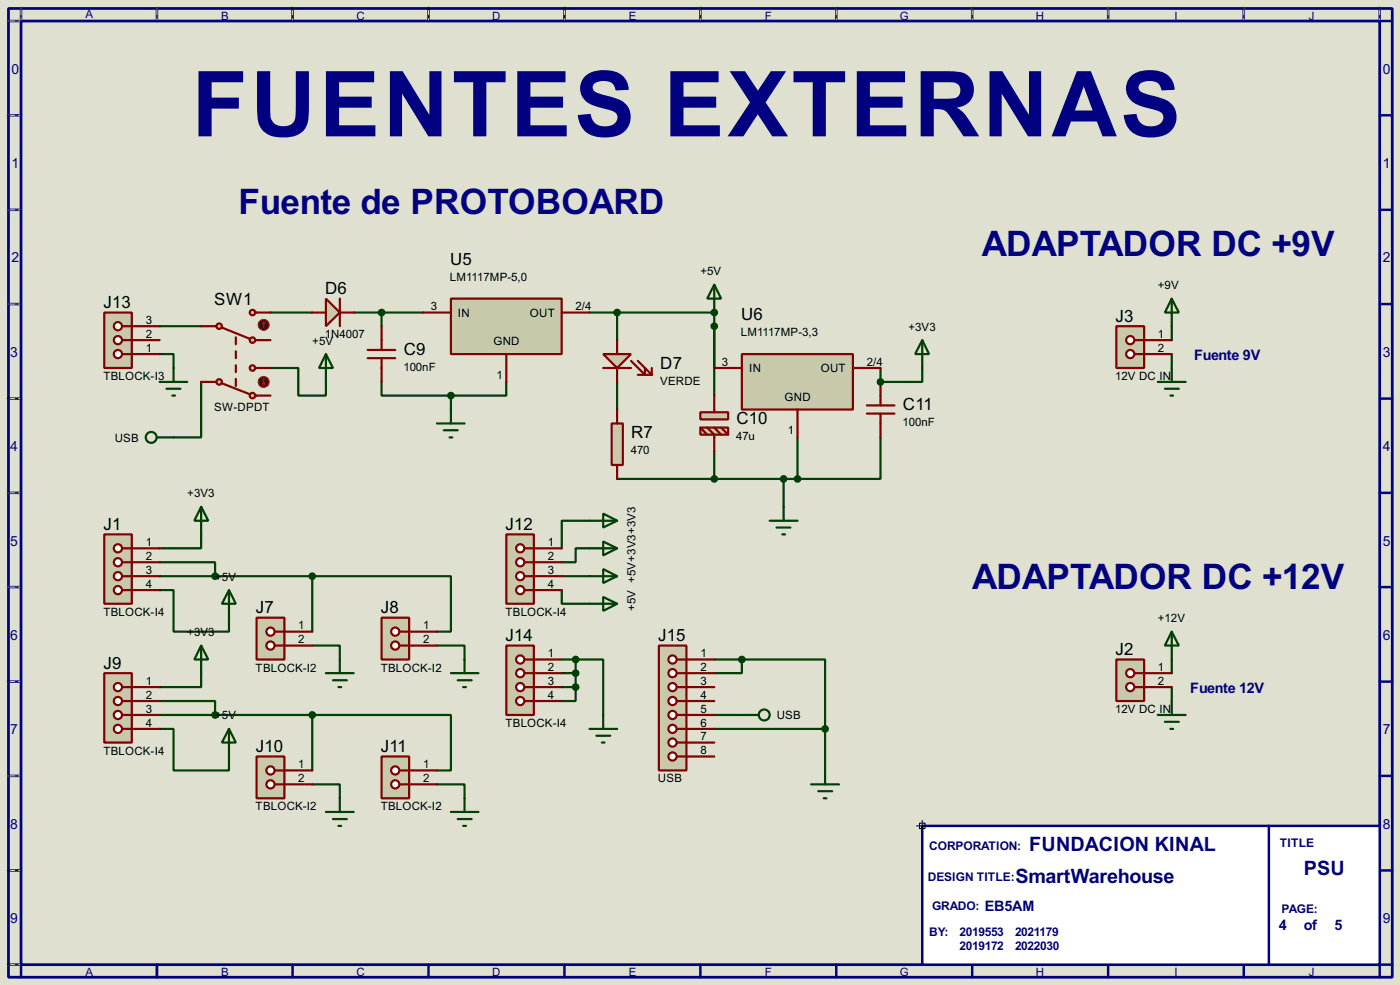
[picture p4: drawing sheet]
<svg xmlns="http://www.w3.org/2000/svg" width="256mm" height="180mm" viewBox="0 0 256 180" stroke-linecap="round" stroke-linejoin="round" font-family="sans-serif">
<path d="M0 0h256.5v180.3h-256.5z" fill="#e0e0d0"/>
<path d="M1.6 1.6h253.5v177.3h-253.5zM3.9 3.9h248.9v172.7h-248.9z" fill="none" stroke="#000080" stroke-width=".5"/>
<g fill="none" stroke="#000080" stroke-width=".45">
<path d="M3.9 1.6v2.3h-2.3M28.8 1.6v2.3M53.6 1.6v2.3M78.5 1.6v2.3M103.4 1.6v2.3M128.3 1.6v2.3M153.2 1.6v2.3M178.1 1.6v2.3M203 1.6v2.3M227.9 1.6v2.3M252.8 1.6v2.3h2.3M1.6 21.1h2.3"/>
<path d="M1.6 38.4h2.3M252.8 21.1h2.3M252.8 38.4h2.3M1.6 55.7h2.3M252.8 55.7h2.3M1.6 73h2.3M252.8 73h2.3M1.6 90.2h2.3M252.8 90.2h2.3M1.6 107.5h2.3M252.8 107.5h2.3M1.6 124.8h2.3"/>
<path d="M252.8 124.8h2.3M1.6 142h2.3M1.6 159.3h2.3M252.8 142h2.3M252.8 159.3h2.3M1.6 176.6h2.3v2.3M28.8 176.6v2.3M53.6 176.6v2.3M78.5 176.6v2.3M103.4 176.6v2.3M128.3 176.6v2.3M153.2 176.6v2.3"/>
<path d="M178.1 176.6v2.3M203 176.6v2.3M227.9 176.6v2.3M255.1 176.6h-2.3v2.3"/>
</g>
<g fill="none" stroke="#e0e0d0" stroke-width=".18">
<path d="M1.3 3.9h2.3M3.9 1.3v2.3M28.8 1.3v2.3M53.6 1.3v2.3M78.5 1.3v2.3M103.4 1.3v2.3M128.3 1.3v2.3M153.2 1.3v2.3M178.1 1.3v2.3M203 1.3v2.3M227.9 1.3v2.3M252.8 1.3v2.3"/>
<path d="M1.3 21.1h2.3M1.3 38.4h2.3M1.3 55.7h2.3M1.3 73h2.3M1.3 90.2h2.3M1.3 107.5h2.3M1.3 124.8h2.3M1.3 142h2.3M1.3 159.3h2.3M1.3 176.6h2.3"/>
</g>
<g fill="none" stroke="#000" stroke-width=".18" stroke-dasharray=".5 1">
<path d="M1.3 3.9h2.3M3.9 1.3v2.3M28.8 1.3v2.3M53.6 1.3v2.3M78.5 1.3v2.3M103.4 1.3v2.3M128.3 1.3v2.3M153.2 1.3v2.3M178.1 1.3v2.3M203 1.3v2.3M227.9 1.3v2.3M252.8 1.3v2.3"/>
<path d="M1.3 21.1h2.3M1.3 38.4h2.3M1.3 55.7h2.3M1.3 73h2.3M1.3 90.2h2.3M1.3 107.5h2.3M1.3 124.8h2.3M1.3 142h2.3M1.3 159.3h2.3M1.3 176.6h2.3"/>
</g>
<path d="M169 151.2h83.8v25.4h-83.8z" fill="#fff" stroke="#000080" stroke-width=".45"/>
<path d="M167.9 151.2h2.1M168.5 150.7h1v1h-1zM169 150.2v2" fill="none" stroke="#000040" stroke-width=".2"/>
<path d="M232.5 151.2v25.4" fill="none" stroke="#000080" stroke-width=".45"/>
<g fill="none" stroke="#004000" stroke-width=".4">
<path d="M29.3 59.7h7.6M49.6 57.2h7.6M64.8 57.2h12.7M69.9 57.2v2.5M108 57.2h5.1v5.1M130.9 59.7v12.7M214.7 59.7v2.6M29.3 64.8h2.5v2.6M49.6 67.4h5.1v5h5v-2.5M69.9 69.9v2.5h12.7M82.6 72.4v2.6M92.8 69.9v2.5h-10.2"/>
<path d="M113.1 69.9v5.1M161.3 67.4v2.5M214.7 64.8v2.6M113.1 87.7h33M130.9 82.6v5.1M143.6 87.7v5.1M146.1 80.1v7.6M161.3 80.1v7.6h-15.2"/>
</g>
<circle cx="161.3" cy="69.9" r=".2" fill="#004000"/>
<path d="M169 67.4v2.5h-7.7" fill="none" stroke="#004000" stroke-width=".4"/>
<circle cx="130.9" cy="57.2" r=".2" fill="#004000"/>
<g fill="none" stroke="#004000" stroke-width=".4">
<path d="M113.1 57.2h17.8v2.5M214.7 54.7l1.3 2.5h-2.6zM214.7 54.7v5M36.9 69.9v10.2h-5.1M212.1 69.9h5.1M213.4 71.2h2.6M214.4 72.4h.5M214.7 67.4v2.5M36.9 97.8v2.6h-7.6M108 95.3h-5.1v5.1M29.3 102.9h10.1v2.6M29.3 108h2.5v7.6h10.2v-2.5"/>
<path d="M29.3 105.5h27.9M57.2 118.2h5.1v2.5M57.2 105.5h25.4v10.1h-2.5M57.2 105.5v10.1M80.1 118.2h5v2.5M102.9 108v2.5h5.1M102.9 105.5h5.1M108 100.4h-2.5v2.5h-2.6M29.3 128.3h10.1v2.6M29.3 133.4h2.5v7.6h10.2v-2.5M29.3 130.9h27.9M36.9 123.2v2.6h-7.6"/>
<path d="M57.2 130.9h25.4v10.1h-2.5M57.2 130.9v10.1M102.9 120.7h2.6M102.9 123.2h2.6M102.9 125.8h2.6M105.5 120.7h5v10.2M105.5 125.8v2.5h-2.6M105.5 120.7v5.1M130.9 130.9h5M130.9 120.7h5M130.9 133.4h20.3M135.9 120.7v2.5h-5"/>
<path d="M135.9 120.7h15.3v12.7M151.2 133.4v7.6M214.7 120.7v2.5M214.7 125.8v2.5M57.2 143.6h5.1v2.5M80.1 143.6h5v2.5"/>
</g>
<path d="M204.5 59.7h5.1v7.7h-5.1z" fill="#c8c8aa" stroke="#800000" stroke-width=".4"/>
<path d="M207.8 62.3h1.8" fill="none" stroke="#800000" stroke-width=".4"/>
<circle cx="207" cy="62.3" r=".75" fill="#feffff" stroke="#800000" stroke-width=".4"/>
<path d="M207.8 64.8h1.8" fill="none" stroke="#800000" stroke-width=".4"/>
<circle cx="207" cy="64.8" r=".75" fill="#feffff" stroke="#800000" stroke-width=".4"/>
<path d="M209.6 62.3h5.1M209.6 64.8h5.1" fill="none" stroke="#800000" stroke-width=".4"/>
<path d="M19.1 57.2h5.1v10.2h-5.1z" fill="#c8c8aa" stroke="#800000" stroke-width=".4"/>
<path d="M22.4 64.8h1.8" fill="none" stroke="#800000" stroke-width=".4"/>
<circle cx="21.6" cy="64.8" r=".75" fill="#feffff" stroke="#800000" stroke-width=".4"/>
<path d="M22.4 62.3h1.8" fill="none" stroke="#800000" stroke-width=".4"/>
<circle cx="21.6" cy="62.3" r=".75" fill="#feffff" stroke="#800000" stroke-width=".4"/>
<path d="M22.4 59.7h1.8" fill="none" stroke="#800000" stroke-width=".4"/>
<circle cx="21.6" cy="59.7" r=".75" fill="#feffff" stroke="#800000" stroke-width=".4"/>
<path d="M24.2 59.7h5.1M24.2 64.8h5.1M24.2 62.3h5.1" fill="none" stroke="#800000" stroke-width=".4"/>
<path d="M29.3 69.9h5M30.5 71.2h2.6M31.6 72.4h.5M31.8 67.4v2.5M59.7 64.8l1.3 2.6h-2.5zM59.7 64.8v5.1" fill="none" stroke="#004000" stroke-width=".4"/>
<path d="M59.7 54.7l2.6 2.5-2.6 2.5z" fill="#c8c8aa" stroke="#800000" stroke-width=".4"/>
<path d="M57.2 57.2h2.5M62.3 54.7v5M62.3 57.2h2.5" fill="none" stroke="#800000" stroke-width=".4"/>
<g fill="#c8c8aa" stroke="#800000" stroke-width=".4">
<circle cx="40.1" cy="69.9" r=".5"/>
<circle cx="46.2" cy="67.4" r=".5"/>
</g>
<path d="M39.4 69.9h.3M46.8 67.4h.2" fill="none" stroke="#800000" stroke-width=".4"/>
<circle cx="46.2" cy="72.4" r=".5" fill="#c8c8aa" stroke="#800000" stroke-width=".4"/>
<path d="M40.7 70.2l5.1 2M46.8 72.4h.2" fill="none" stroke="#800000" stroke-width=".4"/>
<g fill="#c8c8aa" stroke="#800000" stroke-width=".4">
<circle cx="40.1" cy="59.7" r=".5"/>
<circle cx="46.2" cy="57.2" r=".5"/>
</g>
<path d="M39.4 59.7h.3M46.8 57.2h.2" fill="none" stroke="#800000" stroke-width=".4"/>
<circle cx="46.2" cy="62.3" r=".5" fill="#c8c8aa" stroke="#800000" stroke-width=".4"/>
<path d="M36.9 59.7h2.5M40.7 60l5.1 2M47 57.2h2.6M36.9 69.9h2.5M43.2 61.8v1.2M43.2 64.3v1.3M43.2 66.9v1.2M43.2 69.4v1.3M46.8 62.3h2.8M47 72.4h2.6M47 67.4h2.6" fill="none" stroke="#800000" stroke-width=".4"/>
<circle cx="48.3" cy="59.5" r="1" fill="#400000" stroke="#f00" stroke-width=".2"/>
<path d="M48.3 59l-.2 .2M48.3 59l.3 .2M48.3 59v1" fill="none" stroke="#f00" stroke-width=".2"/>
<circle cx="48.3" cy="69.9" r="1" fill="#400000" stroke="#f00" stroke-width=".2"/>
<path d="M48.1 70.2l.2 .2M48.3 69.4v1M48.6 70.2l-.3 .2" fill="none" stroke="#f00" stroke-width=".2"/>
<path d="M69.9 59.7v4.4M67.4 65.6h5M67.4 64.1h5M69.9 65.6v4.3" fill="none" stroke="#800000" stroke-width=".4"/>
<path d="M80.1 77.5h5M81.3 78.8h2.6M82.6 75v2.5M82.4 80.1h.5" fill="none" stroke="#004000" stroke-width=".4"/>
<g fill="#004000" stroke="#004000" stroke-width=".4">
<circle cx="82.6" cy="72.4" r=".5"/>
<circle cx="69.9" cy="57.2" r=".5"/>
</g>
<path d="M82.6 54.7h20.3v10.1h-20.3z" fill="#c8c8aa" stroke="#800000" stroke-width=".4"/>
<path d="M77.5 57.2h5.1M102.9 57.2h5.1M92.8 64.8v5.1" fill="none" stroke="#800000" stroke-width=".4"/>
<path d="M110.5 64.8h5.1l-2.5 2.6z" fill="#c8c8aa" stroke="#800000" stroke-width=".4"/>
<path d="M110.5 67.4h5.1M113.1 62.3v2.5M113.1 67.4v2.5M115.6 66.1l2.6 2.5v-1.2M116.9 66.1l2.5 2.5M116.9 68.6h2.5M119.4 67.4v1.2" fill="none" stroke="#800000" stroke-width=".4"/>
<path d="M112.1 77.5h2v7.6h-2z" fill="#c8c8aa" stroke="#800000" stroke-width=".4"/>
<path d="M113.1 75v2.5M113.1 85.1v2.6" fill="none" stroke="#800000" stroke-width=".4"/>
<g fill="#c8c8aa" stroke="#800000" stroke-width=".4">
<path d="M128.3 75.5h5.1v1.3h-5.1z"/>
<path d="M128.3 78.3h5.1v1.3h-5.1z"/>
</g>
<path d="M128.3 78.3l1.3 1.3M129.6 78.3l1.3 1.3v3M130.9 72.4v3.1M130.9 78.3l1.2 1.3M132.1 78.3l1.3 1.3" fill="none" stroke="#800000" stroke-width=".4"/>
<circle cx="113" cy="57.2" r=".5" fill="#004000" stroke="#004000" stroke-width=".4"/>
<path d="M135.9 64.8h20.4v10.2h-20.4z" fill="#c8c8aa" stroke="#800000" stroke-width=".4"/>
<path d="M130.9 67.4h5M146.1 75v5.1M156.3 67.4h5M158.8 75.7h5.1M158.8 74.2h5.1M161.3 69.9v4.3M161.3 75.7v4.4" fill="none" stroke="#800000" stroke-width=".4"/>
<g fill="#004000" stroke="#004000" stroke-width=".4">
<circle cx="130.8" cy="59.7" r=".5"/>
<circle cx="130.8" cy="87.7" r=".5"/>
<circle cx="146.1" cy="87.7" r=".5"/>
<circle cx="143.5" cy="87.7" r=".5"/>
<circle cx="161.3" cy="69.9" r=".5"/>
<circle cx="130.8" cy="57.2" r=".5"/>
</g>
<path d="M130.9 52.1l1.2 2.6h-2.5zM130.9 52.1v5.1M169 62.3l1.2 2.5h-2.5zM169 62.3v5.1M141 95.3h5.1M142.3 96.6h2.5M143.3 97.8h.5M143.6 92.8v2.5" fill="none" stroke="#004000" stroke-width=".4"/>
<path d="M19.1 97.8h5.1v12.7h-5.1z" fill="#c8c8aa" stroke="#800000" stroke-width=".4"/>
<path d="M22.4 100.4h1.8" fill="none" stroke="#800000" stroke-width=".4"/>
<circle cx="21.6" cy="100.4" r=".75" fill="#feffff" stroke="#800000" stroke-width=".4"/>
<path d="M22.4 102.9h1.8" fill="none" stroke="#800000" stroke-width=".4"/>
<circle cx="21.6" cy="102.9" r=".75" fill="#feffff" stroke="#800000" stroke-width=".4"/>
<path d="M22.4 105.5h1.8" fill="none" stroke="#800000" stroke-width=".4"/>
<circle cx="21.6" cy="105.5" r=".75" fill="#feffff" stroke="#800000" stroke-width=".4"/>
<path d="M22.4 108h1.8" fill="none" stroke="#800000" stroke-width=".4"/>
<circle cx="21.6" cy="108" r=".75" fill="#feffff" stroke="#800000" stroke-width=".4"/>
<path d="M24.2 100.4h5.1M24.2 102.9h5.1M24.2 105.5h5.1M24.2 108h5.1" fill="none" stroke="#800000" stroke-width=".4"/>
<path d="M47 113.1h5.1v7.6h-5.1z" fill="#c8c8aa" stroke="#800000" stroke-width=".4"/>
<path d="M50.3 115.6h1.8" fill="none" stroke="#800000" stroke-width=".4"/>
<circle cx="49.5" cy="115.6" r=".75" fill="#feffff" stroke="#800000" stroke-width=".4"/>
<path d="M50.3 118.2h1.8" fill="none" stroke="#800000" stroke-width=".4"/>
<circle cx="49.5" cy="118.2" r=".75" fill="#feffff" stroke="#800000" stroke-width=".4"/>
<path d="M52.1 115.6h5.1M52.1 118.2h5.1" fill="none" stroke="#800000" stroke-width=".4"/>
<path d="M69.9 113.1h5.1v7.6h-5.1z" fill="#c8c8aa" stroke="#800000" stroke-width=".4"/>
<path d="M73.2 115.6h1.8" fill="none" stroke="#800000" stroke-width=".4"/>
<circle cx="72.4" cy="115.6" r=".75" fill="#feffff" stroke="#800000" stroke-width=".4"/>
<path d="M73.2 118.2h1.8" fill="none" stroke="#800000" stroke-width=".4"/>
<circle cx="72.4" cy="118.2" r=".75" fill="#feffff" stroke="#800000" stroke-width=".4"/>
<path d="M75 115.6h5.1M75 118.2h5.1" fill="none" stroke="#800000" stroke-width=".4"/>
<path d="M36.9 92.8l1.3 2.5h-2.6zM36.9 92.8v5M42 108l1.2 2.5h-2.5zM42 108v5.1M59.7 123.2h5.1M61 124.5h2.6M62 125.8h.5M62.3 120.7v2.5M82.6 123.2h5.1M83.9 124.5h2.5M84.9 125.8h.5M85.1 120.7v2.5" fill="none" stroke="#004000" stroke-width=".4"/>
<g fill="#004000" stroke="#004000" stroke-width=".4">
<circle cx="39.4" cy="105.5" r=".5"/>
<circle cx="57.2" cy="105.5" r=".5"/>
</g>
<path d="M19.1 123.2h5.1v12.7h-5.1z" fill="#c8c8aa" stroke="#800000" stroke-width=".4"/>
<path d="M22.4 125.8h1.8" fill="none" stroke="#800000" stroke-width=".4"/>
<circle cx="21.6" cy="125.8" r=".75" fill="#feffff" stroke="#800000" stroke-width=".4"/>
<path d="M22.4 128.3h1.8" fill="none" stroke="#800000" stroke-width=".4"/>
<circle cx="21.6" cy="128.3" r=".75" fill="#feffff" stroke="#800000" stroke-width=".4"/>
<path d="M22.4 130.9h1.8" fill="none" stroke="#800000" stroke-width=".4"/>
<circle cx="21.6" cy="130.9" r=".75" fill="#feffff" stroke="#800000" stroke-width=".4"/>
<path d="M22.4 133.4h1.8" fill="none" stroke="#800000" stroke-width=".4"/>
<circle cx="21.6" cy="133.4" r=".75" fill="#feffff" stroke="#800000" stroke-width=".4"/>
<path d="M24.2 125.8h5.1M24.2 128.3h5.1M24.2 130.9h5.1M24.2 133.4h5.1" fill="none" stroke="#800000" stroke-width=".4"/>
<path d="M47 138.5h5.1v7.6h-5.1z" fill="#c8c8aa" stroke="#800000" stroke-width=".4"/>
<path d="M50.3 141h1.8" fill="none" stroke="#800000" stroke-width=".4"/>
<circle cx="49.5" cy="141" r=".75" fill="#feffff" stroke="#800000" stroke-width=".4"/>
<path d="M50.3 143.6h1.8" fill="none" stroke="#800000" stroke-width=".4"/>
<circle cx="49.5" cy="143.6" r=".75" fill="#feffff" stroke="#800000" stroke-width=".4"/>
<path d="M52.1 141h5.1M52.1 143.6h5.1" fill="none" stroke="#800000" stroke-width=".4"/>
<path d="M69.9 138.5h5.1v7.6h-5.1z" fill="#c8c8aa" stroke="#800000" stroke-width=".4"/>
<path d="M73.2 141h1.8" fill="none" stroke="#800000" stroke-width=".4"/>
<circle cx="72.4" cy="141" r=".75" fill="#feffff" stroke="#800000" stroke-width=".4"/>
<path d="M73.2 143.6h1.8" fill="none" stroke="#800000" stroke-width=".4"/>
<circle cx="72.4" cy="143.6" r=".75" fill="#feffff" stroke="#800000" stroke-width=".4"/>
<path d="M75 141h5.1M75 143.6h5.1" fill="none" stroke="#800000" stroke-width=".4"/>
<path d="M36.9 118.2l1.3 2.5h-2.6zM36.9 118.2v5M42 133.4l1.2 2.5h-2.5zM42 133.4v5.1M59.7 148.6h5.1M61 149.9h2.6M62 151.2h.5M62.3 146.1v2.5M82.6 148.6h5.1M83.9 149.9h2.5M84.9 151.2h.5M85.1 146.1v2.5" fill="none" stroke="#004000" stroke-width=".4"/>
<g fill="#004000" stroke="#004000" stroke-width=".4">
<circle cx="39.4" cy="130.9" r=".5"/>
<circle cx="57.2" cy="130.9" r=".5"/>
</g>
<path d="M92.8 97.8h5v12.7h-5z" fill="#c8c8aa" stroke="#800000" stroke-width=".4"/>
<path d="M96.1 100.4h1.7" fill="none" stroke="#800000" stroke-width=".4"/>
<circle cx="95.3" cy="100.4" r=".75" fill="#feffff" stroke="#800000" stroke-width=".4"/>
<path d="M96.1 102.9h1.7" fill="none" stroke="#800000" stroke-width=".4"/>
<circle cx="95.3" cy="102.9" r=".75" fill="#feffff" stroke="#800000" stroke-width=".4"/>
<path d="M96.1 105.5h1.7" fill="none" stroke="#800000" stroke-width=".4"/>
<circle cx="95.3" cy="105.5" r=".75" fill="#feffff" stroke="#800000" stroke-width=".4"/>
<path d="M96.1 108h1.7" fill="none" stroke="#800000" stroke-width=".4"/>
<circle cx="95.3" cy="108" r=".75" fill="#feffff" stroke="#800000" stroke-width=".4"/>
<path d="M97.8 100.4h5.1M97.8 102.9h5.1M97.8 105.5h5.1M97.8 108h5.1" fill="none" stroke="#800000" stroke-width=".4"/>
<path d="M92.8 118.2h5v12.7h-5z" fill="#c8c8aa" stroke="#800000" stroke-width=".4"/>
<path d="M96.1 120.7h1.7" fill="none" stroke="#800000" stroke-width=".4"/>
<circle cx="95.3" cy="120.7" r=".75" fill="#feffff" stroke="#800000" stroke-width=".4"/>
<path d="M96.1 123.2h1.7" fill="none" stroke="#800000" stroke-width=".4"/>
<circle cx="95.3" cy="123.2" r=".75" fill="#feffff" stroke="#800000" stroke-width=".4"/>
<path d="M96.1 125.8h1.7" fill="none" stroke="#800000" stroke-width=".4"/>
<circle cx="95.3" cy="125.8" r=".75" fill="#feffff" stroke="#800000" stroke-width=".4"/>
<path d="M96.1 128.3h1.7" fill="none" stroke="#800000" stroke-width=".4"/>
<circle cx="95.3" cy="128.3" r=".75" fill="#feffff" stroke="#800000" stroke-width=".4"/>
<path d="M97.8 120.7h5.1M97.8 123.2h5.1M97.8 125.8h5.1M97.8 128.3h5.1" fill="none" stroke="#800000" stroke-width=".4"/>
<path d="M108 95.3h5.1M110.5 94l2.6 1.3-2.6 1.3zM110.5 99.1l2.6 1.3-2.6 1.3zM108 100.4h5.1M108 105.5h5.1M108 110.5h5.1M110.5 104.2l2.6 1.3-2.6 1.2zM110.5 109.3l2.6 1.2-2.6 1.3zM108 133.4h5.1M109.3 134.7h2.5M110.3 135.9h.5M110.5 130.9v2.5" fill="none" stroke="#004000" stroke-width=".4"/>
<g fill="#004000" stroke="#004000" stroke-width=".4">
<circle cx="105.4" cy="120.7" r=".5"/>
<circle cx="105.4" cy="123.2" r=".5"/>
<circle cx="105.4" cy="125.8" r=".5"/>
</g>
<path d="M120.7 118.2h5.1v22.8h-5.1z" fill="#c8c8aa" stroke="#800000" stroke-width=".4"/>
<path d="M124 120.7h1.8" fill="none" stroke="#800000" stroke-width=".4"/>
<circle cx="123.2" cy="120.7" r=".75" fill="#feffff" stroke="#800000" stroke-width=".4"/>
<path d="M124 123.2h1.8" fill="none" stroke="#800000" stroke-width=".4"/>
<circle cx="123.2" cy="123.2" r=".75" fill="#feffff" stroke="#800000" stroke-width=".4"/>
<path d="M124 125.8h1.8" fill="none" stroke="#800000" stroke-width=".4"/>
<circle cx="123.2" cy="125.8" r=".75" fill="#feffff" stroke="#800000" stroke-width=".4"/>
<path d="M124 128.3h1.8" fill="none" stroke="#800000" stroke-width=".4"/>
<circle cx="123.2" cy="128.3" r=".75" fill="#feffff" stroke="#800000" stroke-width=".4"/>
<path d="M124 130.9h1.8" fill="none" stroke="#800000" stroke-width=".4"/>
<circle cx="123.2" cy="130.9" r=".75" fill="#feffff" stroke="#800000" stroke-width=".4"/>
<path d="M124 133.4h1.8" fill="none" stroke="#800000" stroke-width=".4"/>
<circle cx="123.2" cy="133.4" r=".75" fill="#feffff" stroke="#800000" stroke-width=".4"/>
<path d="M124 135.9h1.8" fill="none" stroke="#800000" stroke-width=".4"/>
<circle cx="123.2" cy="135.9" r=".75" fill="#feffff" stroke="#800000" stroke-width=".4"/>
<path d="M124 138.5h1.8" fill="none" stroke="#800000" stroke-width=".4"/>
<circle cx="123.2" cy="138.5" r=".75" fill="#feffff" stroke="#800000" stroke-width=".4"/>
<path d="M125.8 120.7h5.1M125.8 123.2h5.1M125.8 125.8h5.1M125.8 128.3h5.1M125.8 130.9h5.1M125.8 133.4h5.1M125.8 135.9h5.1M125.8 138.5h5.1" fill="none" stroke="#800000" stroke-width=".4"/>
<g fill="none" stroke="#004000" stroke-width=".4">
<path d="M28.8 80.1h3M214.7 115.6l1.3 2.6h-2.6zM214.7 115.6v5.1M135.9 130.9h3.1M212.1 130.9h5.1M213.4 132.1h2.6M214.4 133.4h.5M214.7 128.3v2.6M148.6 143.6h5.1M149.9 144.8h2.6M150.9 146.1h.5M151.2 141v2.6"/>
<circle cx="27.7" cy="80.1" r="1"/>
<circle cx="140" cy="130.9" r="1"/>
</g>
<g fill="#004000" stroke="#004000" stroke-width=".4">
<circle cx="135.9" cy="120.7" r=".5"/>
<circle cx="151.1" cy="133.4" r=".5"/>
</g>
<path d="M204.5 120.7h5.1v7.6h-5.1z" fill="#c8c8aa" stroke="#800000" stroke-width=".4"/>
<path d="M207.8 123.2h1.8" fill="none" stroke="#800000" stroke-width=".4"/>
<circle cx="207" cy="123.2" r=".75" fill="#feffff" stroke="#800000" stroke-width=".4"/>
<path d="M207.8 125.8h1.8" fill="none" stroke="#800000" stroke-width=".4"/>
<circle cx="207" cy="125.8" r=".75" fill="#feffff" stroke="#800000" stroke-width=".4"/>
<path d="M209.6 123.2h5.1M209.6 125.8h5.1" fill="none" stroke="#800000" stroke-width=".4"/>
<text font-size="18.6" fill="#000080" x="35.1" y="25">FUENTES EXTERNAS</text>
<g font-size="7.2" fill="#000080">
<text x="43.7" y="39.2">Fuente de PROTOBOARD</text>
<text x="179.9" y="46.8">ADAPTADOR DC +9V</text>
<text x="178.1" y="107.8">ADAPTADOR DC +12V</text>
</g>
<g font-size="4.1" fill="#000080">
<text x="188.6" y="155.8">FUNDACION KINAL</text>
<text x="186" y="161.7">SmartWarehouse</text>
<text x="238.9" y="160.1">PSU</text>
</g>
<g font-size="3.5">
<text x="59.6" y="53.9">D6</text>
<text x="82.5" y="48.5">U5</text>
<text x="19" y="56.4">J13</text>
<text x="39.3" y="55.9">SW1</text>
<text x="135.8" y="58.6">U6</text>
<text x="204.4" y="58.9">J3</text>
<text x="74" y="64.9">C9</text>
<text x="121" y="67.5">D7</text>
<text x="134.9" y="77.6">C10</text>
<text x="165.4" y="75.1">C11</text>
<text x="115.6" y="80.2">R7</text>
<text x="19" y="97">J1</text>
<text x="92.6" y="97">J12</text>
<text x="46.9" y="112.3">J7</text>
<text x="69.8" y="112.3">J8</text>
<text x="92.6" y="117.4">J14</text>
<text x="120.6" y="117.4">J15</text>
<text x="204.4" y="119.9">J2</text>
<text x="19" y="122.4">J9</text>
<text x="46.9" y="137.7">J10</text>
<text x="69.8" y="137.7">J11</text>
</g>
<g font-size="3" fill="#000080">
<text x="218.7" y="65.8">Fuente 9V</text>
<text x="218" y="126.8">Fuente 12V</text>
<text x="180.4" y="166.7">EB5AM</text>
<text x="234.3" y="170.3">4</text>
<text x="238.9" y="170.3">of</text>
<text x="244.5" y="170.3">5</text>
</g>
<g font-size="2.9" fill="#000080">
<text x="2.1" y="13.5">0</text>
<text x="253.4" y="13.5">0</text>
<text x="2.1" y="30.7">1</text>
<text x="253.4" y="30.7">1</text>
<text x="2.1" y="48">2</text>
<text x="253.4" y="48">2</text>
<text x="1.9" y="65.3">3</text>
<text x="253.4" y="65.3">3</text>
<text x="1.9" y="82.5">4</text>
<text x="253.4" y="82.5">4</text>
<text x="1.9" y="99.9">5</text>
<text x="253.4" y="99.9">5</text>
<text x="1.9" y="117.1">6</text>
<text x="253.4" y="117.1">6</text>
<text x="1.9" y="134.4">7</text>
<text x="253.4" y="134.4">7</text>
<text x="1.9" y="151.7">8</text>
<text x="253.4" y="151.7">8</text>
<text x="1.9" y="168.9">9</text>
<text x="253.4" y="168.9">9</text>
</g>
<g font-size="2.5" fill="#000080">
<text x="170.2" y="155.6">CORPORATION:</text>
<text x="234.5" y="155.1">TITLE</text>
<text x="170" y="161.2">DESIGN TITLE:</text>
<text x="170.7" y="166.5">GRADO:</text>
<text x="234.8" y="167.1">PAGE:</text>
<text x="170.2" y="171.4">BY:</text>
<text x="175.8" y="171.4">2019553</text>
<text x="175.8" y="173.9">2019172</text>
<text x="186" y="171.4">2021179</text>
<text x="186" y="173.9">2022030</text>
</g>
<g font-size="2.4" fill="#000080">
<text x="15.6" y="3.4">A</text>
<text x="40.5" y="3.6">B</text>
<text x="65.3" y="3.6">C</text>
<text x="90.2" y="3.6">D</text>
<text x="115.2" y="3.6">E</text>
<text x="140.1" y="3.6">F</text>
<text x="164.8" y="3.6">G</text>
<text x="189.8" y="3.6">H</text>
<text x="215.1" y="3.6">I</text>
<text x="239.8" y="3.6">J</text>
<text x="15.6" y="178.7">A</text>
<text x="40.5" y="178.7">B</text>
<text x="65.3" y="178.7">C</text>
<text x="90.2" y="178.7">D</text>
<text x="115.2" y="178.7">E</text>
<text x="140.1" y="178.7">F</text>
<text x="164.8" y="178.7">G</text>
<text x="189.8" y="178.7">H</text>
<text x="215.1" y="178.7">I</text>
<text x="239.8" y="178.7">J</text>
</g>
<g font-size="2.4">
<text x="82.4" y="51.4">LM1117MP-5,0</text>
<text x="128.3" y="50.4">+5V</text>
<text x="212.1" y="52.9">+9V</text>
<text x="26.7" y="59.3">3</text>
<text x="78.9" y="56.8">3</text>
<text x="83.9" y="58">IN</text>
<text x="97.1" y="58">OUT</text>
<text x="105.5" y="56.8">2/4</text>
<text x="26.7" y="64.4">1</text>
<text x="26.7" y="61.9">2</text>
<text x="57.2" y="63.1">+5V</text>
<text x="59.5" y="61.9">1N4007</text>
<text x="90.4" y="63.1">GND</text>
<text x="135.7" y="61.5">LM1117MP-3,3</text>
<text x="166.4" y="60.5">+3V3</text>
<text x="212.1" y="61.9">1</text>
<text x="212.1" y="64.4">2</text>
<text x="18.9" y="69.5">TBLOCK-I3</text>
<text x="73.9" y="67.9">100nF</text>
<text x="91" y="69.4">1</text>
<text x="120.9" y="70.4">VERDE</text>
<text x="132.3" y="67">3</text>
<text x="137.2" y="68.1">IN</text>
<text x="150.4" y="68.1">OUT</text>
<text x="158.8" y="67">2/4</text>
<text x="204.3" y="69.5">12V DC IN</text>
<text x="39.2" y="75.1">SW-DPDT</text>
<text x="143.7" y="73.3">GND</text>
<text x="21" y="80.8">USB</text>
<text x="115.6" y="83.1">470</text>
<text x="134.9" y="80.6">47u</text>
<text x="144.3" y="79.5">1</text>
<text x="165.4" y="78.1">100nF</text>
<text x="34.3" y="91">+3V3</text>
<text x="26.7" y="100">1</text>
<text x="100.4" y="100">1</text>
<text x="26.7" y="102.5">2</text>
<text x="26.7" y="105.1">3</text>
<text x="26.7" y="107.6">4</text>
<text x="39.4" y="106.3">+5V</text>
<text x="100.4" y="102.5">2</text>
<text x="100.4" y="105.1">3</text>
<text x="100.4" y="107.6">4</text>
<text x="18.9" y="112.7">TBLOCK-I4</text>
<text x="92.6" y="112.7">TBLOCK-I4</text>
<text x="116.4" y="111.9" transform="rotate(-90 116.4 111.9)">+5V +5V+3V3+3V3</text>
<text x="212.1" y="113.9">+12V</text>
<text x="34.3" y="116.4">+3V3</text>
<text x="54.7" y="115.2">1</text>
<text x="54.7" y="117.8">2</text>
<text x="77.5" y="115.2">1</text>
<text x="77.5" y="117.8">2</text>
<text x="26.7" y="125.4">1</text>
<text x="46.8" y="122.9">TBLOCK-I2</text>
<text x="69.7" y="122.9">TBLOCK-I2</text>
<text x="100.4" y="120.3">1</text>
<text x="100.4" y="122.8">2</text>
<text x="100.4" y="125.4">3</text>
<text x="128.3" y="120.3">1</text>
<text x="128.3" y="122.8">2</text>
<text x="128.3" y="125.4">3</text>
<text x="212.1" y="122.8">1</text>
<text x="212.1" y="125.4">2</text>
<text x="26.7" y="127.9">2</text>
<text x="26.7" y="130.5">3</text>
<text x="39.4" y="131.7">+5V</text>
<text x="100.4" y="127.9">4</text>
<text x="128.3" y="127.9">4</text>
<text x="128.3" y="130.5">5</text>
<text x="142.3" y="131.7">USB</text>
<text x="204.3" y="130.5">12V DC IN</text>
<text x="26.7" y="133">4</text>
<text x="92.6" y="133.1">TBLOCK-I4</text>
<text x="128.3" y="133">6</text>
<text x="128.3" y="135.5">7</text>
<text x="18.9" y="138.1">TBLOCK-I4</text>
<text x="54.7" y="140.6">1</text>
<text x="54.7" y="143.2">2</text>
<text x="77.5" y="140.6">1</text>
<text x="77.5" y="143.2">2</text>
<text x="120.5" y="143.2">USB</text>
<text x="128.3" y="138.1">8</text>
<text x="46.8" y="148.3">TBLOCK-I2</text>
<text x="69.7" y="148.3">TBLOCK-I2</text>
</g>
</svg>
